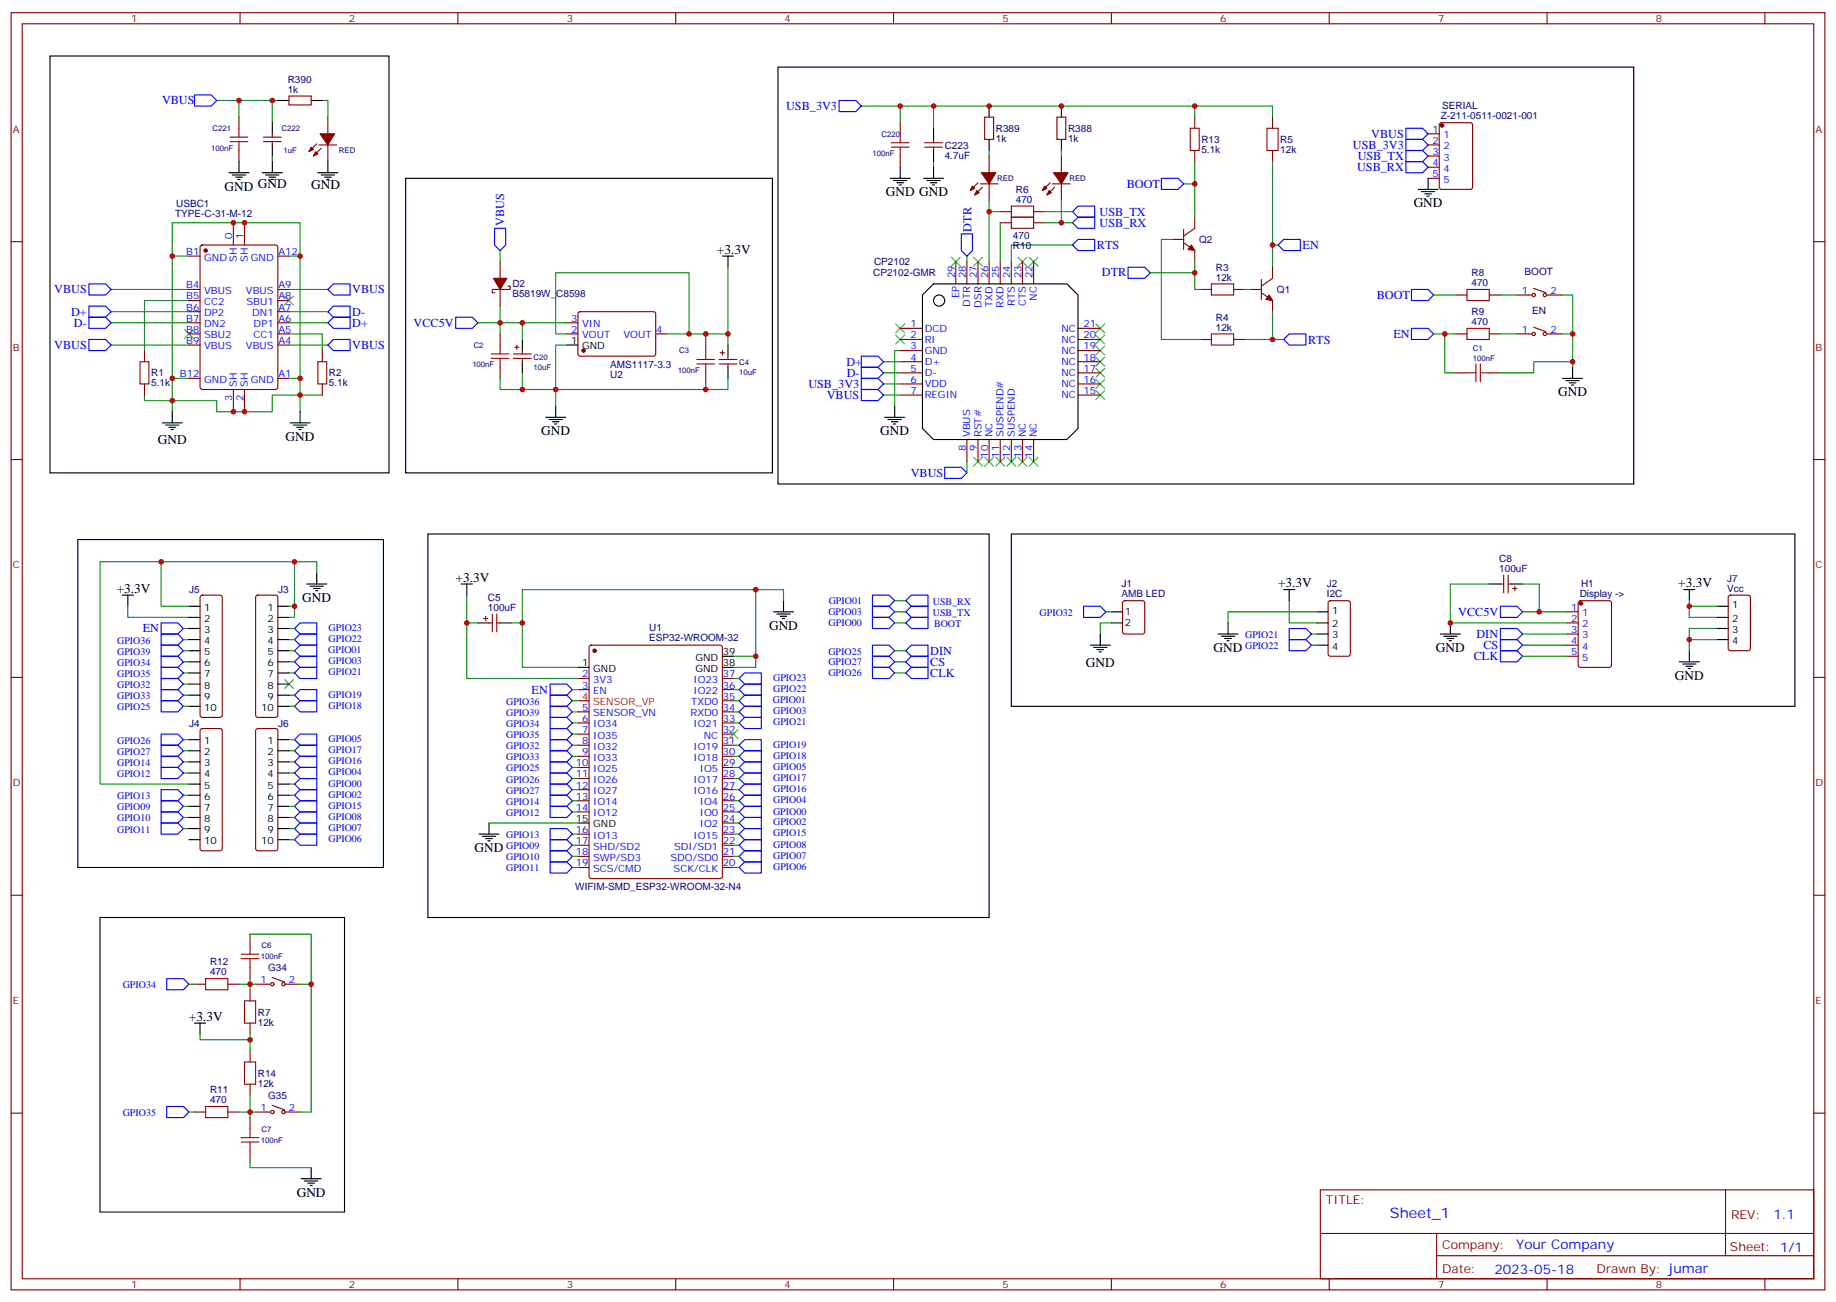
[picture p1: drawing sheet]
<svg xmlns="http://www.w3.org/2000/svg" width="583mm" height="413mm" viewBox="0 0 583 413" stroke-linecap="round" stroke-linejoin="round" font-family="sans-serif">
<g fill="none" stroke="#870000" stroke-width=".35">
<path d="M3.5 4h575.8v405.4h-575.8zM7.1 7.5h568.6v398.3h-568.6zM76.2 4v3.5M145.3 4v3.5M214.5 4v3.5M283.6 4v3.5M352.8 4v3.5M421.9 4v3.5M491.1 4v3.5M560.2 4v3.5M75.8 37.2v3.5M91.7 30.5h7.1v2.8h-7.1z"/>
<path d="M104.1 37.2v5.3M285.8 38.9v3.6M312.6 37.2h2.8v7h-2.8zM335.5 37.2h2.8v7h-2.8zM379.2 37.2v3.5M403.9 37.2v3.5M457.1 39.2l.5-.3h9.1l.7 .5v20l-.4 .7h-9.4l-.7-.4-.1-20zM75.8 47.8v3.5M83.6 43.5h5.7M83.6 44.9h5.7M86.4 42.5v1M86.4 44.9v1.1"/>
<path d="M100.5 45.6l-2.4 2.5M101.2 46h5.7M102 47.1l-2.5 2.4M104.1 46v5.3M285.8 49.5v3.6M293.5 46.7h5.7M293.5 45.3h5.7M296.3 44.2v1.1M296.3 46.7v1.1M310.4 58l-2.4 2.5M311.1 58.3h5.7M311.9 59.4l-2.5 2.5"/>
<path d="M314 49.5v5.3M314 58.3v5.3M333.4 58l-2.5 2.5M334.1 58.3h5.6M334.8 59.4l-2.5 2.5M336.9 49.5v5.3M336.9 58.3v5.3M379.2 47.8v3.5M403.9 47.8v3.5M453.3 42.5h3.5M453.3 46h3.5M453.3 49.5h3.5"/>
<path d="M453.3 53.1h3.5M453.3 56.6h3.5M3.5 76.7h3.6M63.7 78l.5-.2h23.3l.6 .4 .1 44.7-.5 .7h-23.5l-.6-.4-.1-44.7zM74.1 70.7v7.1M77.6 70.7v7.1M317.5 67.2h3.5M317.5 70.7h3.5M328.1 67.2h3.5M328.1 70.7h3.5M372.2 76h3.5M375.7 77l3.5 2.5v3.5"/>
<path d="M375.7 72.8v6.4M379.2 68.9v3.6l-3.5 2.4M575.7 76.7h3.6M60 81.3h3.5M60 91.9h3.5M60 95.4h3.5M60 98.9h3.5M88.2 81.3h3.5M88.2 91.9h3.5M88.2 95.4h3.5M88.2 98.9h3.5M158.7 83v5.3"/>
<path d="M158.7 91.9v5.3M161.2 90.8h.7v1.1h-5.6v1h.7M183.7 99.1l.4-.2 23.6 .1 .4 .6v13l-.7 .4h-23.5l-.5-.7v-12.7zM303.4 83v7.1M306.9 83v7.1M310.4 83v7.1M314 83v7.1M317.5 83v7.1M321 83v7.1M324.6 83v7.1M328.1 83v7.1M381 91.9h3.5"/>
<path d="M391.6 91.9h3.5M396.9 91.9h3.5M400.4 92.9l3.5 2.5v3.5M400.4 88.7v6.3M403.9 84.8v3.5l-3.5 2.5M462.1 93.6h3.6M472.7 93.6h3.5M481.5 93.6h4.6M486.8 91.5l3.9 1.4M491.1 93.6h4.6M45.9 111.3v3.5M60 102.4h3.5"/>
<path d="M60 106h3.5M60 109.5h3.5M88.2 102.4h3.5M88.2 106h3.5M88.2 109.5h3.5M102.3 111.3v3.5M158.7 106v3.5M158.7 116.6v3.5M163 112.3h5.6M163 113.7h5.6M163.3 110.2h1.4M164 109.5v1.4"/>
<path d="M165.8 111.3v1M165.8 113.7v1.1M179.9 102.4h3.5M179.9 106h3.5M208.1 106h3.6M224 107.7v3.6M224 118.3v3.5M228.2 114.1h5.7M228.2 115.5h5.7M228.6 112h1.4M229.3 111.3v1.4M231.1 113v1.1"/>
<path d="M231.1 115.5v1.1M285.8 104.2h7M285.8 107.7h7M285.8 111.3h7M285.8 114.8h7M285.8 118.3h7M342.2 104.2h7M342.2 107.7h7M342.2 111.3h7M342.2 114.8h7M342.2 118.3h7M381 107.7h3.5"/>
<path d="M391.6 107.7h3.5M462.1 118.3h3.6M462.1 106h3.6M472.7 118.3h3.5M472.7 106h3.5M481.5 106h4.6M486.8 103.9l3.9 1.4M491.1 106h4.6M45.9 121.8v3.6M60 120.1h3.5M74.1 123.6v7.1M77.6 123.6v7.1"/>
<path d="M88.2 120.1h3.5M102.3 121.8v3.6M285.8 121.8h7M285.8 125.4h7M306.9 139.5v7M310.4 139.5v7M314 139.5v7M317.5 139.5v7M321 139.5v7M324.6 139.5v7M328.1 139.5v7M342.2 121.8h7"/>
<path d="M342.2 125.4h7M3.5 145.8h3.6M575.7 145.8h3.6M63.7 189.1l.5-.2h5.6l.5 .2 .3 .5v37.4l-.3 .5-.5 .2h-5.6l-.5-.3-.2-.4v-37.4zM81.4 189.1l.4-.2h5.7l.5 .2 .2 .5v37.4l-.2 .5-.5 .2h-5.7l-.5-.3-.2-.4v-37.4zM153.5 196.3h1.4M154.2 195.6v1.4M155.2 197.7h1.1M156.3 194.9v5.6M157.7 194.9v5.6M157.7 197.7h1M356.5 190.8l.5-.2h5.7l.6 .5 .1 9.4-.5 .7h-5.9l-.6-.4-.1-9.5z"/>
<path d="M421.8 190.8l.5-.2h5.6l.7 .5v16.5l-.4 .6-5.9 .1-.7-.5v-16.5zM476.2 185.3h1.1M477.3 182.5v5.7M478.7 182.5v5.7M478.7 185.3h1.1M480.1 186.8h1.4M480.8 186.1v1.4M497.4 197.7h3.5M497.4 194.2h3.5M501.2 190.8l.4-.2h9.2l.7 .5v20l-.4 .7h-9.5l-.6-.5-.1-20zM548.8 189.1l.5-.2h5.6l.7 .4v16.5l-.4 .7h-5.9l-.7-.4v-16.5zM3.5 215h3.6"/>
<path d="M183.4 215.3h3.6M183.4 218.9h3.6M187.2 205l.5-.2h40.9l.7 .4v72.9l-.5 .7h-41.1l-.7-.4v-72.9zM229.3 215.3h3.5M229.3 218.9h3.5M497.4 201.2h3.5M497.4 204.8h3.5M497.4 208.3h3.5M575.7 215h3.6M63.7 231.4l.5-.2h5.6l.5 .2 .3 .5v37.4l-.3 .5-.5 .2h-5.6l-.5-.2-.2-.5v-37.4zM81.4 231.4l.4-.2h5.7l.5 .2 .2 .5v37.4l-.2 .5-.5 .2h-5.7l-.5-.2-.2-.5v-37.4zM183.4 225.9h3.6"/>
<path d="M183.4 229.4h3.6M183.4 233h3.6M183.4 236.5h3.6M229.3 225.9h3.5M229.3 229.4h3.5M229.3 233h3.5M229.3 236.5h3.5M229.3 222.4h3.5M183.4 240h3.6M183.4 243.6h3.6M183.4 247.1h3.6M183.4 250.6h3.6"/>
<path d="M183.4 254.1h3.6M183.4 257.7h3.6M229.3 240h3.5M229.3 243.6h3.5M229.3 247.1h3.5M229.3 250.6h3.5M229.3 254.1h3.5M229.3 257.7h3.5M183.4 264.7h3.6M183.4 268.3h3.6M183.4 271.8h3.6M183.4 275.3h3.6"/>
<path d="M229.3 264.7h3.5M229.3 268.3h3.5M229.3 271.8h3.5M229.3 275.3h3.5M229.3 261.2h3.5M3.5 284.1h3.6M79.4 296.5v3.5M575.7 284.1h3.6M61.7 312.3h3.6M72.3 312.3h3.5M79.4 307.1v3.5M79.4 314.1v3.5"/>
<path d="M81.1 312.3h4.6M86.4 310.2l3.9 1.4M90.7 312.3h4.5M79.4 324.7v3.5M79.4 333.5v3.5M3.5 353.3h3.6M61.7 352.9h3.6M72.3 352.9h3.5M79.4 344.1v3.5M79.4 354.7v3.5M81.1 352.9h4.6M86.4 350.8l3.9 1.4"/>
<path d="M90.7 352.9h4.5M575.7 353.3h3.6M79.4 365.3v3.5M419.1 377.6h156.6v28.2h-156.6zM547.7 377.6v20.9M419.1 391.5h156.5M456 398.5h119.6M456 391.5v14.1M76.2 405.8v3.6M145.3 405.8v3.6M214.5 405.8v3.6M283.6 405.8v3.6"/>
<path d="M352.8 405.8v3.6M421.9 405.8v3.6M491.1 405.8v3.6M560.2 405.8v3.6"/>
<circle cx="486.8" cy="93.6" r=".53"/>
<circle cx="490.4" cy="93.6" r=".53"/>
<circle cx="486.8" cy="106" r=".53"/>
<circle cx="490.4" cy="106" r=".53"/>
<circle cx="86.4" cy="312.3" r=".53"/>
<circle cx="90" cy="312.3" r=".53"/>
<circle cx="86.4" cy="352.9" r=".53"/>
<circle cx="90" cy="352.9" r=".53"/>
</g>
<g fill="#870000" stroke="#870000" stroke-width=".35">
<path d="M333 60.5l.7 .7-1.4 .7z"/>
<path d="M331.6 59.1l.7 .7-1.4 .7z"/>
<path d="M334.4 54.8h4.6l-2.1 3.5z"/>
<path d="M310.1 60.5l.7 .7-1.4 .7z"/>
<path d="M308.7 59.1l.7 .7-1.4 .7z"/>
<path d="M311.5 54.8h4.6l-2.1 3.5z"/>
<path d="M100.2 48.1l.7 .7-1.4 .7z"/>
<path d="M98.8 46.7l.7 .7-1.4 .7z"/>
<path d="M101.6 42.5h4.6l-2.1 3.5z"/>
<path d="M378.2 77.8l1 1.7-2.1-.3z"/>
<path d="M402.9 93.6l1 1.8-2.1-.4z"/>
<path d="M156.6 88.3h4.3l-2.2 3.6z"/>
<circle cx="188.7" cy="206.5" r=".53"/>
<circle cx="457.7" cy="39.8" r=".53"/>
<circle cx="65.3" cy="79.5" r=".53"/>
<circle cx="185.2" cy="111.3" r=".53"/>
<circle cx="501.8" cy="191.5" r=".53"/>
</g>
<g fill="none" stroke="#000" stroke-width=".35">
<path d="M15.9 17.8h107.6v132.3h-107.6zM86.4 38.9v3.6M88.2 31.9h3.5M98.8 31.9h3.5M246.9 21.3h271.7v132.3h-271.7zM314 33.7v3.5M336.9 33.7v3.5M72.7 54.8h6.3M73.7 55.5h4.3M74.8 56.2h2.1M75.5 56.9h.7M75.8 51.3v3.5"/>
<path d="M83.3 54.8h6.3M84.3 55.5h4.2M85.4 56.2h2.1M86.1 56.9h.7M86.4 46v3.5M86.4 51.3v3.5M100.9 54.8h6.3M102 55.5h4.2M103 56.2h2.1M103.7 56.9h.7M104.1 51.3v3.5M128.8 56.6h116.4v93.5h-116.4z"/>
<path d="M282.6 56.6h6.3M283.6 57.3h4.3M284.7 58h2.1M285.4 58.7h.7M285.8 53.1v3.5M293.2 56.6h6.3M294.2 57.3h4.2M295.3 58h2.1M296 58.7h.7M296.3 40.7v3.5M296.3 47.8v3.5M296.3 53.1v3.5"/>
<path d="M314 44.2v3.6M336.9 44.2v3.6M453.3 56.6v3.5M450.1 60.1h6.4M451.2 60.8h4.2M452.3 61.5h2.1M453 62.2h.7M229.3 81.3h3.5M231.1 81.3v3.5M296.3 90.1h42.4l3.5 3.5v42.4l-3.5 3.5h-42.4l-3.5-3.5v-42.4zM165.8 107.7v3.6M165.8 114.8v3.5"/>
<path d="M179.9 109.5h3.5M231.1 109.5v3.5M231.1 116.6v3.5M499.2 116.6v3.5M51.5 134.2h6.4M52.6 134.9h4.2M53.6 135.6h2.1M54.3 136.3h.7M54.7 130.7v3.5M92.1 134.2h6.3M93.1 134.9h4.3M94.2 135.6h2.1"/>
<path d="M94.9 136.3h.7M95.2 130.7v3.5M173.2 132.4h6.4M174.3 133.1h4.2M175.3 133.8h2.1M176 134.5h.7M176.4 128.9v3.5M280.8 132.4h6.4M281.9 133.1h4.2M282.9 133.8h2.1M283.6 134.5h.7M284 128.9v3.5"/>
<path d="M496 120.1h6.4M497.1 120.8h4.2M498.1 121.5h2.1M498.8 122.2h.7M24.7 171.2h97v104.1h-97zM135.8 169.5h178.2v121.7h-178.2zM321 169.5h248.7v54.7h-248.7zM38.8 188.9h3.5M40.6 188.9v3.5M60 192.4h3.5M60 195.9h3.5M60 199.5h3.5"/>
<path d="M88.2 192.4h3.5M88.2 195.9h3.5M88.2 199.5h3.5M97.4 185.3h6.3M98.4 186.1h4.3M99.5 186.8h2.1M100.2 187.5h.7M100.5 181.8v3.5M146.4 185.3h3.5M148.2 185.3v3.6M151.7 197.7h3.5M158.7 197.7h3.6"/>
<path d="M245.5 194.2h6.4M246.6 194.9h4.2M247.6 195.6h2.2M248.4 196.3h.7M248.7 190.6v3.6M352.8 194.2h3.5M352.8 197.7h3.5M389.8 197.7v3.5M407.5 187.1h3.5M409.2 187.1v3.5M418 194.2h3.6M418 197.7h3.6"/>
<path d="M460.4 197.7v3.5M472.7 185.3h3.5M479.8 185.3h3.5M534.5 187.1h3.5M536.2 187.1v3.5M545 192.4h3.6M545 195.9h3.6M545 199.5h3.6M60 203h3.5M60 206.5h3.5M60 210h3.5M60 213.6h3.5"/>
<path d="M60 217.1h3.5M88.2 203h3.5M88.2 206.5h3.5M88.2 210h3.5M88.2 213.6h3.5M88.2 217.1h3.5M183.4 211.8h3.6M229.3 211.8h3.5M229.3 208.3h3.5M346.1 204.8h6.3M347.1 205.5h4.3M348.2 206.2h2.1"/>
<path d="M348.9 206.9h.7M349.2 201.2v3.6M386.6 201.2h6.4M387.7 201.9h4.2M388.8 202.6h2.1M389.5 203.3h.7M418 201.2h3.6M418 204.8h3.6M457.2 201.2h6.3M458.3 201.9h4.2M459.3 202.6h2.1M460 203.3h.7"/>
<path d="M533 210h6.4M534.1 210.7h4.2M535.2 211.5h2.1M535.9 212.2h.7M536.2 206.5v3.5M545 203h3.6M60 220.6h3.5M60 224.2h3.5M60 234.7h3.5M60 238.3h3.5M88.2 220.6h3.5M88.2 224.2h3.5"/>
<path d="M88.2 234.7h3.5M88.2 238.3h3.5M60 241.8h3.5M60 245.3h3.5M60 248.8h3.5M60 252.4h3.5M60 255.9h3.5M60 259.4h3.5M88.2 241.8h3.5M88.2 245.3h3.5M88.2 248.8h3.5M88.2 252.4h3.5"/>
<path d="M88.2 255.9h3.5M88.2 259.4h3.5M60 263h3.5M60 266.5h3.5M88.2 263h3.5M88.2 266.5h3.5M152 264.7h6.4M153.1 265.4h4.2M154.2 266.1h2.1M154.9 266.8h.7M155.2 261.2v3.5M183.4 261.2h3.6"/>
<path d="M31.7 291.2h77.7v93.5h-77.7zM61.7 324.7h3.6M63.5 324.7v3.5M95.6 374.1h6.4M96.7 374.8h4.2M97.7 375.5h2.1M98.4 376.2h.7M98.8 370.6v3.5"/>
<circle cx="298.1" cy="95.4" r="1.76"/>
</g>
<path d="M183.4 222.4h3.6" fill="none" stroke="#f00" stroke-width=".35"/>
<g fill="none" stroke="#008700" stroke-width=".35">
<path d="M68.8 31.9h17.6v7M75.8 31.9v5.3M86.4 31.9h1.8M102.3 31.9h1.8v5.3M273.4 33.7h130.5v3.5M285.8 33.7v5.2M296.3 33.7v7M379.2 33.7v3.5M86.4 49.5v1.8M296.3 51.3v1.8M314 47.8v1.7M336.9 47.8v1.7"/>
<path d="M375.7 58.3h3.5M379.2 51.3v17.6M403.9 51.3v33.5M158.7 79.5v3.5M314 63.6v3.6h3.5M314 67.2v15.8M317.5 70.7v12.3M331.6 67.2h8.8M331.6 70.7h8.8M336.9 63.6v7.1M340.4 77.8h-19.4v5.2M372.2 76h-3.5v31.7h12.3"/>
<path d="M403.9 77.8h1.8M35.3 91.9h24.7M35.3 98.9h24.7M54.7 81.3v-10.6h40.5v10.6M60 95.4h-14.1v15.9M60 81.3h-5.3v38.8M91.7 81.3h3.5v38.8M91.7 91.9h12.4M91.7 98.9h12.4M158.7 97.2v5.2h21.2M231.1 84.8v21.2M306.9 81.3v1.7"/>
<path d="M365.1 86.6h14.1M379.2 83v8.9h1.8M395.1 91.9h1.8M403.9 98.9v8.8h-8.8M455.1 93.6h7M476.2 93.6h5.3M495.7 93.6h3.5v23M35.3 109.5h24.7M35.3 102.4h24.7M91.7 106h10.6v5.3M91.7 109.5h12.4M91.7 102.4h12.4"/>
<path d="M151.7 102.4h7v3.6M165.8 102.4v5.3M165.8 118.3v5.3M179.9 109.5h-3.5v19.4M179.9 106h-3.5v-19.4h42.3v19.4h-7M218.7 106h12.4v3.5M224 106v1.7M280.5 118.3h5.3M280.5 114.8h5.3M285.8 111.3h-1.8v17.6M403.9 107.7h3.6M455.1 106h7"/>
<path d="M458.6 106v12.3h3.5M476.2 106h5.3M495.7 106h3.5M499.2 114.8h-12.4v3.5h-10.6M60 120.1h-5.3v10.6M91.7 120.1h3.5v5.3h-8.8v5.3h-17.6v-3.6h-22.9v-1.7M102.3 125.4h-7.1v5.3M158.7 120.1v3.5h72.4v-3.5M224 121.8v1.8M280.5 125.4h5.3M280.5 121.8h5.3M306.9 146.5v3.6"/>
<path d="M51.2 178.3h-19.5v70.5h28.3M93.5 178.3v17.6h-1.8M40.6 192.4v3.5h19.4M58.2 199.5h1.8M91.7 199.5h1.8M91.7 192.4h1.8M100.5 181.8v-3.5h-49.3v14.1h8.8M148.2 188.9v26.4h35.2M148.2 197.7h3.5M162.3 197.7h3.5M239.9 187.1h8.8v3.5M284 197.7h3.5"/>
<path d="M284 194.2h3.5M284 190.6h3.5M351 194.2h1.8M352.8 197.7h-3.6v3.5M409.2 190.6v7.1h8.8M418 194.2h-28.2v3.5M472.7 185.3h-12.3v12.4h37M483.3 185.3h5.3v8.9M483.3 194.2h14.1M536.2 190.6v1.8h8.8M536.2 192.4v3.5h8.8M545 199.5h-8.8v7"/>
<path d="M58.2 203h1.8M58.2 206.5h1.8M58.2 210h1.8M58.2 213.6h1.8M58.2 217.1h1.8M91.7 203h1.8M91.7 206.5h1.8M91.7 210h1.8M91.7 213.6h1.8M181.7 218.9h1.7M232.8 208.3h7.1v-21.2h-74.1v24.7h17.6M232.8 218.9h1.8"/>
<path d="M232.8 215.3h1.8M239.9 208.3v3.5h-7.1M284 206.5h3.5M284 210h3.5M284 213.6h3.5M416.3 201.2h1.7M416.3 204.8h1.7M483.3 201.2h14.1M483.3 204.8h14.1M483.3 208.3h14.1M536.2 203h8.8M58.2 234.7h1.8"/>
<path d="M58.2 220.6h1.8M58.2 224.2h1.8M58.2 238.3h1.8M91.7 220.6h1.8M91.7 224.2h1.8M91.7 238.3h1.8M91.7 234.7h1.8M181.7 229.4h1.7M181.7 233h1.7M181.7 222.4h1.7M181.7 225.9h1.7M181.7 236.5h1.7"/>
<path d="M232.8 229.4h1.8M232.8 222.4h1.8M232.8 225.9h1.8M232.8 236.5h1.8M58.2 241.8h1.8M58.2 245.3h1.8M58.2 252.4h1.8M58.2 255.9h1.8M58.2 259.4h1.8M91.7 241.8h1.8M91.7 245.3h1.8M91.7 252.4h1.8"/>
<path d="M91.7 255.9h1.8M91.7 259.4h1.8M91.7 248.8h1.8M181.7 243.6h1.7M181.7 247.1h1.7M181.7 250.6h1.7M181.7 240h1.7M181.7 254.1h1.7M181.7 257.7h1.7M232.8 243.6h1.8M232.8 247.1h1.8M232.8 250.6h1.8"/>
<path d="M232.8 240h1.8M232.8 254.1h1.8M232.8 257.7h1.8M58.2 263h1.8M91.7 263h1.8M91.7 266.5h1.8M155.2 261.2h28.2M181.7 264.7h1.7M181.7 268.3h1.7M181.7 271.8h1.7M181.7 275.3h1.7M232.8 261.2h1.8"/>
<path d="M232.8 264.7h1.8M232.8 268.3h1.8M232.8 271.8h1.8M232.8 275.3h1.8M79.4 296.5h19.4v15.8M60 312.3h1.7M75.8 312.3h5.3M79.4 310.6v3.5M95.2 312.3h3.6v40.6h-3.6M63.5 328.2v1.8h15.9v-1.8M79.4 330v3.5M60 352.9h1.7"/>
<path d="M75.8 352.9h5.3M79.4 347.6v7.1M79.4 368.8v1.8h19.4"/>
</g>
<g fill="none" stroke="#3c3" stroke-width=".35">
<path d="M90.3 94l2.8 2.8M93.1 94l-2.8 2.8M302 81.6l2.8 2.9M304.8 81.6l-2.8 2.9M309 81.6l2.9 2.9M311.9 81.6l-2.9 2.9M323.1 81.6l2.9 2.9M326 81.6l-2.9 2.9M326.7 81.6l2.8 2.9M329.5 81.6l-2.8 2.9M58.6 104.6l2.8 2.8M61.4 104.6l-2.8 2.8"/>
<path d="M284.3 106.3l2.9 2.8M284.3 102.8l2.9 2.8M287.2 106.3l-2.9 2.8M287.2 102.8l-2.9 2.8M347.8 116.9l2.9 2.8M347.8 113.4l2.9 2.8M347.8 109.9l2.9 2.8M347.8 106.3l2.9 2.8M347.8 102.8l2.9 2.8M350.7 106.3l-2.9 2.8M350.7 109.9l-2.9 2.8M350.7 116.9l-2.9 2.8"/>
<path d="M350.7 113.4l-2.9 2.8M350.7 102.8l-2.9 2.8M347.8 124l2.9 2.8M347.8 120.4l2.9 2.9M350.7 124l-2.9 2.8M350.7 120.4l-2.9 2.9M309 145.1l2.9 2.9M311.9 145.1l-2.9 2.9M312.6 145.1l2.8 2.9M315.4 145.1l-2.8 2.9M316.1 145.1l2.8 2.9M318.9 145.1l-2.8 2.9"/>
<path d="M319.6 145.1l2.8 2.9M322.4 145.1l-2.8 2.9M323.1 145.1l2.9 2.9M326 145.1l-2.9 2.9M326.7 145.1l2.8 2.9M329.5 145.1l-2.8 2.9M90.3 215.7l2.8 2.8M93.1 215.7l-2.8 2.8M231.4 231.6l2.8 2.8M234.2 231.6l-2.8 2.8"/>
</g>
<g fill="none" stroke="#00f" stroke-width=".35">
<path d="M61.7 30.1h5.3l1.8 1.8-1.8 1.8h-5.3zM266.3 31.9h5.3l1.8 1.8-1.8 1.7h-5.3zM368.7 56.6h5.2l1.8 1.7-1.8 1.8h-5.2zM446.3 51.3h5.3l1.7 1.8-1.7 1.7h-5.3zM446.3 47.8h5.3l1.7 1.7-1.7 1.8h-5.3zM446.3 44.2h5.3l1.7 1.8-1.7 1.8h-5.3zM446.3 40.7h5.3l1.7 1.8-1.7 1.7h-5.3zM157 72.5h3.5v5.3l-1.8 1.7-1.7-1.7zM305.2 74.2h3.5v5.3l-1.8 1.8-1.7-1.8zM340.4 77.8l1.8-1.8h5.3v3.5h-5.3zM342.2 68.9h5.3v3.6h-5.3l-1.8-1.8zM342.2 65.4h5.3v3.5h-5.3l-1.8-1.7z"/>
<path d="M405.7 77.8l1.8-1.8h5.2v3.5h-5.2zM28.2 90.1h5.3l1.8 1.8-1.8 1.7h-5.3zM28.2 97.2h5.3l1.8 1.7-1.8 1.8h-5.3zM104.1 91.9l1.7-1.8h5.3v3.5h-5.3zM105.8 97.2h5.3v3.5h-5.3l-1.7-1.8zM358.1 84.8h5.3l1.7 1.8-1.7 1.7h-5.3zM448 91.9h5.3l1.8 1.7-1.8 1.8h-5.3zM28.2 107.7h5.3l1.8 1.8-1.8 1.8h-5.3zM28.2 100.7h5.3l1.8 1.7-1.8 1.8h-5.3zM105.8 107.7h5.3v3.6h-5.3l-1.7-1.8zM105.8 100.7h5.3v3.5h-5.3l-1.7-1.8zM144.6 100.7h5.3l1.8 1.7-1.8 1.8h-5.3z"/>
<path d="M273.4 116.6h5.3l1.8 1.7-1.8 1.8h-5.3zM273.4 113h5.3l1.8 1.8-1.8 1.8h-5.3zM407.5 107.7l1.7-1.7h5.3v3.5h-5.3zM448 104.2h5.3l1.8 1.8-1.8 1.7h-5.3zM273.4 123.6h5.3l1.8 1.8-1.8 1.7h-5.3zM273.4 120.1h5.3l1.8 1.7-1.8 1.8h-5.3zM299.9 148.3h5.3l1.7 1.8-1.7 1.7h-5.3zM51.2 197.7h5.2l1.8 1.8-1.8 1.7h-5.2zM93.5 199.5l1.7-1.8h5.3v3.5h-5.3zM276.9 188.9h5.3l1.8 1.7-1.8 1.8h-5.3zM276.9 192.4h5.3l1.8 1.8-1.8 1.7h-5.3zM276.9 195.9h5.3l1.8 1.8-1.8 1.8h-5.3z"/>
<path d="M287.5 190.6l1.8-1.7h5.3v3.5h-5.3zM287.5 194.2l1.8-1.8h5.3v3.5h-5.3zM287.5 197.7l1.8-1.8h5.3v3.6h-5.3zM344 192.4h5.2l1.8 1.8-1.8 1.7h-5.2zM409.2 199.5h5.3l1.8 1.7-1.8 1.8h-5.3zM476.2 192.4h5.3l1.8 1.8-1.8 1.7h-5.3zM476.2 199.5h5.3l1.8 1.7-1.8 1.8h-5.3zM51.2 201.2h5.2l1.8 1.8-1.8 1.8h-5.2zM51.2 204.8h5.2l1.8 1.7-1.8 1.8h-5.2zM51.2 208.3h5.2l1.8 1.7-1.8 1.8h-5.2zM51.2 211.8h5.2l1.8 1.8-1.8 1.7h-5.2zM51.2 215.3h5.2l1.8 1.8-1.8 1.8h-5.2z"/>
<path d="M51.2 218.9h5.2l1.8 1.7-1.8 1.8h-5.2zM93.5 203l1.7-1.8h5.3v3.6h-5.3zM93.5 206.5l1.7-1.7h5.3v3.5h-5.3zM93.5 210l1.7-1.7h5.3v3.5h-5.3zM93.5 213.6l1.7-1.8h5.3v3.5h-5.3zM174.6 217.1h5.3l1.8 1.8-1.8 1.7h-5.3zM234.6 218.9l1.8-1.8h5.3v3.5h-5.3zM234.6 215.3l1.8-1.7h5.3v3.5h-5.3zM276.9 204.8h5.3l1.8 1.7-1.8 1.8h-5.3zM276.9 211.8h5.3l1.8 1.8-1.8 1.7h-5.3zM276.9 208.3h5.3l1.8 1.7-1.8 1.8h-5.3zM287.5 210l1.8-1.7h5.3v3.5h-5.3z"/>
<path d="M289.3 211.8h5.3v3.5h-5.3l-1.8-1.7zM289.3 204.8h5.3v3.5h-5.3l-1.8-1.8zM409.2 203h5.3l1.8 1.8-1.8 1.7h-5.3zM476.2 203h5.3l1.8 1.8-1.8 1.7h-5.3zM476.2 206.5h5.3l1.8 1.8-1.8 1.7h-5.3zM51.2 222.4h5.2l1.8 1.8-1.8 1.7h-5.2zM51.2 233h5.2l1.8 1.7-1.8 1.8h-5.2zM51.2 236.5h5.2l1.8 1.8-1.8 1.7h-5.2zM93.5 220.6l1.7-1.7h5.3v3.5h-5.3zM93.5 224.2l1.7-1.8h5.3v3.5h-5.3zM93.5 234.7l1.7-1.7h5.3v3.5h-5.3zM93.5 238.3l1.7-1.8h5.3v3.5h-5.3z"/>
<path d="M174.6 234.7h5.3l1.8 1.8-1.8 1.8h-5.3zM174.6 238.3h5.3l1.8 1.7-1.8 1.8h-5.3zM174.6 227.7h5.3l1.8 1.7-1.8 1.8h-5.3zM174.6 231.2h5.3l1.8 1.8-1.8 1.7h-5.3zM174.6 220.6h5.3l1.8 1.8-1.8 1.8h-5.3zM174.6 224.2h5.3l1.8 1.7-1.8 1.8h-5.3zM234.6 222.4l1.8-1.8h5.3v3.6h-5.3zM234.6 236.5l1.8-1.8h5.3v3.6h-5.3zM234.6 229.4l1.8-1.7h5.3v3.5h-5.3zM234.6 225.9l1.8-1.7h5.3v3.5h-5.3zM51.2 240h5.2l1.8 1.8-1.8 1.8h-5.2zM51.2 243.6h5.2l1.8 1.7-1.8 1.8h-5.2z"/>
<path d="M51.2 250.6h5.2l1.8 1.8-1.8 1.7h-5.2zM51.2 254.1h5.2l1.8 1.8-1.8 1.8h-5.2zM51.2 257.7h5.2l1.8 1.7-1.8 1.8h-5.2zM93.5 241.8l1.7-1.8h5.3v3.6h-5.3zM93.5 245.3l1.7-1.7h5.3v3.5h-5.3zM93.5 248.8l1.7-1.7h5.3v3.5h-5.3zM93.5 252.4l1.7-1.8h5.3v3.5h-5.3zM93.5 255.9l1.7-1.8h5.3v3.6h-5.3zM93.5 259.4l1.7-1.7h5.3v3.5h-5.3zM174.6 255.9h5.3l1.8 1.8-1.8 1.7h-5.3zM174.6 252.4h5.3l1.8 1.7-1.8 1.8h-5.3zM174.6 241.8h5.3l1.8 1.8-1.8 1.7h-5.3z"/>
<path d="M174.6 245.3h5.3l1.8 1.8-1.8 1.7h-5.3zM174.6 248.8h5.3l1.8 1.8-1.8 1.8h-5.3zM234.6 254.1l1.8-1.7h5.3v3.5h-5.3zM234.6 243.6l1.8-1.8h5.3v3.5h-5.3zM234.6 250.6l1.8-1.8h5.3v3.6h-5.3zM234.6 240l1.8-1.7h5.3v3.5h-5.3zM234.6 257.7l1.8-1.8h5.3v3.5h-5.3zM234.6 247.1l1.8-1.8h5.3v3.5h-5.3zM51.2 261.2h5.2l1.8 1.8-1.8 1.7h-5.2zM93.5 263l1.7-1.8h5.3v3.5h-5.3zM93.5 266.5l1.7-1.8h5.3v3.6h-5.3zM174.6 266.5h5.3l1.8 1.8-1.8 1.7h-5.3z"/>
<path d="M174.6 270h5.3l1.8 1.8-1.8 1.7h-5.3zM174.6 273.5h5.3l1.8 1.8-1.8 1.8h-5.3zM174.6 263h5.3l1.8 1.7-1.8 1.8h-5.3zM234.6 261.2l1.8-1.8h5.3v3.6h-5.3zM234.6 275.3l1.8-1.8h5.3v3.6h-5.3zM234.6 271.8l1.8-1.8h5.3v3.5h-5.3zM234.6 268.3l1.8-1.8h5.3v3.5h-5.3zM234.6 264.7l1.8-1.7h5.3v3.5h-5.3zM52.9 310.6h5.3l1.8 1.7-1.8 1.8h-5.3zM52.9 351.2h5.3l1.8 1.7-1.8 1.8h-5.3z"/>
</g>
<g fill="none" stroke="#a10000" stroke-width=".35">
<path d="M73 43.5h5.7M73 44.9h5.7M75.8 40.7v2.8M75.8 44.9v2.9M282.9 45.3h5.7M282.9 46.7h5.7M285.8 42.5v2.8M285.8 46.7v2.8M377.8 40.7h2.8v7.1h-2.8zM402.2 40.7h3.5v7.1h-3.5zM321 65.4h7.1v3.5h-7.1zM321 68.9h7.1v3.6h-7.1z"/>
<path d="M384.5 90.1h7.1v3.5h-7.1zM465.7 91.9h7v3.5h-7zM44.4 114.8h2.9v7h-2.9zM100.9 114.8h2.8v7h-2.8zM155.9 112.3h5.7M155.9 113.7h5.7M158.7 109.5v2.8M158.7 113.7v2.9M221.2 114.1h5.6M221.2 115.5h5.6M224 111.3v2.8M224 115.5v2.8"/>
<path d="M384.5 106h7.1v3.5h-7.1zM465.7 104.2h7v3.5h-7zM465.7 118.3h2.8M468.5 115.5v5.6M469.9 118.3h2.8M469.9 115.5v5.6M65.3 310.6h7v3.5h-7zM76.6 302.8h5.6M76.6 304.2h5.6M77.6 317.6h3.5v7.1h-3.5zM79.4 300v2.8M79.4 304.2v2.9"/>
<path d="M77.6 337h3.5v7.1h-3.5zM65.3 351.2h7v3.5h-7zM79.4 358.2v2.8M76.6 361h5.6M76.6 362.4h5.6M79.4 362.4v2.9"/>
</g>
<g fill="#c00">
<circle cx="75.8" cy="31.9" r=".88"/>
<circle cx="86.4" cy="31.9" r=".88"/>
<circle cx="77.6" cy="130.7" r=".88"/>
<circle cx="74.1" cy="130.7" r=".88"/>
<circle cx="95.3" cy="125.4" r=".88"/>
<circle cx="54.7" cy="127.1" r=".88"/>
<circle cx="77.6" cy="70.7" r=".88"/>
<circle cx="95.3" cy="81.3" r=".88"/>
<circle cx="74.1" cy="70.7" r=".88"/>
<circle cx="54.7" cy="81.3" r=".88"/>
<circle cx="95.3" cy="120.1" r=".88"/>
<circle cx="54.7" cy="120.1" r=".88"/>
<circle cx="285.8" cy="33.7" r=".88"/>
<circle cx="296.3" cy="33.7" r=".88"/>
<circle cx="314" cy="33.7" r=".88"/>
<circle cx="403.9" cy="77.8" r=".88"/>
<circle cx="379.2" cy="33.7" r=".88"/>
<circle cx="379.2" cy="86.6" r=".88"/>
<circle cx="403.9" cy="107.7" r=".88"/>
<circle cx="379.2" cy="58.3" r=".88"/>
<circle cx="499.2" cy="106" r=".88"/>
<circle cx="499.2" cy="114.8" r=".88"/>
<circle cx="458.6" cy="106" r=".88"/>
<circle cx="239.9" cy="208.3" r=".88"/>
<circle cx="239.9" cy="187.1" r=".88"/>
<circle cx="176.4" cy="123.6" r=".88"/>
<circle cx="165.8" cy="123.6" r=".88"/>
<circle cx="165.8" cy="102.4" r=".88"/>
<circle cx="158.8" cy="102.4" r=".88"/>
<circle cx="218.7" cy="106" r=".88"/>
<circle cx="224" cy="106" r=".88"/>
<circle cx="224" cy="123.6" r=".88"/>
<circle cx="231.1" cy="106" r=".88"/>
<circle cx="336.9" cy="33.7" r=".88"/>
<circle cx="314" cy="67.2" r=".88"/>
<circle cx="336.9" cy="70.7" r=".88"/>
<circle cx="165.8" cy="197.7" r=".88"/>
<circle cx="148.2" cy="197.7" r=".88"/>
<circle cx="98.8" cy="312.3" r=".88"/>
<circle cx="79.4" cy="352.9" r=".88"/>
<circle cx="93.5" cy="178.3" r=".88"/>
<circle cx="93.5" cy="192.4" r=".88"/>
<circle cx="51.2" cy="178.3" r=".88"/>
<circle cx="79.4" cy="312.3" r=".88"/>
<circle cx="79.4" cy="330" r=".88"/>
<circle cx="536.2" cy="192.4" r=".88"/>
<circle cx="536.2" cy="203" r=".88"/>
<circle cx="488.6" cy="194.2" r=".88"/>
<circle cx="460.4" cy="197.7" r=".88"/>
</g>
<text font-size="4.6" fill="#00f" x="441.2" y="386.6">Sheet_1</text>
<g font-size="4.2">
<text x="71.3" y="60.5">GND GND</text>
<text x="98.8" y="60.1">GND</text>
<text x="281.2" y="62.2">GND GND</text>
<text x="448.7" y="65.8">GND</text>
<text x="227.5" y="80.6">+3.3V</text>
<text x="494.6" y="125.7">GND</text>
<text x="50.1" y="140.9">GND</text>
<text x="90.7" y="139.8">GND</text>
<text x="171.8" y="138.1">GND</text>
<text x="279.4" y="138.1">GND</text>
<text x="144.6" y="184.6">+3.3V</text>
<text x="37" y="188.2">+3.3V</text>
<text x="96" y="191">GND</text>
<text x="405.7" y="186.4">+3.3V</text>
<text x="532.7" y="186.4">+3.3V</text>
<text x="244.1" y="199.8">GND</text>
<text x="385.2" y="206.9">GND</text>
<text x="455.8" y="206.9">GND</text>
<text x="344.7" y="211.6">GND</text>
<text x="531.6" y="215.7">GND</text>
<text x="150.6" y="270.4">GND</text>
<text x="60" y="324">+3.3V</text>
<text x="94.2" y="379.7">GND</text>
</g>
<g font-size="4.2" fill="#00f">
<text x="562.9" y="386.9">1.1</text>
<text x="481.3" y="396.4">Your Company</text>
<text x="474.4" y="404.2">2023-05-18</text>
</g>
<g font-size="3.9" fill="#00f">
<text x="51.4" y="33.2">VBUS</text>
<text x="249.5" y="34.9">USB_3V3</text>
<text x="429.5" y="47.3">USB_3V3</text>
<text x="435.3" y="43.7">VBUS</text>
<text x="431" y="50.8">USB_TX</text>
<text x="357.6" y="59.6">BOOT</text>
<text x="430.8" y="54.3">USB_RX</text>
<text x="160" y="71.8" transform="rotate(-90 160 71.8)">VBUS</text>
<text x="349" y="68.5">USB_TX</text>
<text x="308.3" y="73.5" transform="rotate(-90 308.3 73.5)">DTR</text>
<text x="349" y="72">USB_RX</text>
<text x="348.2" y="79.1">RTS</text>
<text x="413.5" y="79.1">EN</text>
<text x="349.8" y="87.7">DTR</text>
<text x="17.2" y="93.1">VBUS</text>
<text x="111.8" y="93.1">VBUS</text>
<text x="437" y="94.8">BOOT</text>
<text x="22.5" y="100.2">D+</text>
<text x="111.8" y="100.2">D-</text>
<text x="23.4" y="103.7">D-</text>
<text x="111.8" y="103.7">D+</text>
<text x="131.3" y="103.7">VCC5V</text>
<text x="442.3" y="107.2">EN</text>
<text x="17.2" y="110.8">VBUS</text>
<text x="111.8" y="110.8">VBUS</text>
<text x="415.2" y="109">RTS</text>
<text x="268.7" y="116">D+</text>
<text x="268.8" y="119.6">D-</text>
<text x="256.6" y="123.1">USB_3V3</text>
<text x="262.4" y="126.6">VBUS</text>
<text x="289.1" y="151.3">VBUS</text>
<text x="462.9" y="195.4">VCC5V</text>
<text x="45.3" y="200.7">EN</text>
<text x="468.7" y="202.5">DIN</text>
<text x="295.3" y="207.8">DIN</text>
<text x="467.8" y="209.6">CLK</text>
<text x="470.8" y="206">CS</text>
<text x="295.3" y="214.8">CLK</text>
<text x="295.3" y="211.3">CS</text>
<text x="168.8" y="220.1">EN</text>
</g>
<g font-size="3.9" fill="#800">
<text x="420.9" y="382.2">TITLE:</text>
<text x="549.5" y="386.9">REV:</text>
<text x="457.8" y="396.4">Company:</text>
<text x="549.1" y="397">Sheet: 1/1</text>
<text x="457.8" y="404.1">Date:</text>
<text x="506.8" y="404.2">Drawn By: jumar</text>
</g>
<g font-size="3.2" fill="#800">
<text x="41.6" y="7">1</text>
<text x="110.8" y="7">2</text>
<text x="179.9" y="7">3</text>
<text x="249.1" y="7">4</text>
<text x="318.2" y="7">5</text>
<text x="387.3" y="7">6</text>
<text x="456.5" y="7">7</text>
<text x="525.6" y="7">8</text>
<text x="4.1" y="42.1">A</text>
<text x="576.3" y="42.1">A</text>
<text x="4.1" y="111.3">B</text>
<text x="576.3" y="111.3">B</text>
<text x="4.1" y="180.4">C</text>
<text x="576.3" y="180.4">C</text>
<text x="4.1" y="249.6">D</text>
<text x="576.3" y="249.6">D</text>
<text x="4.1" y="318.7">E</text>
<text x="576.3" y="318.7">E</text>
<text x="41.6" y="408.8">1</text>
<text x="110.8" y="408.8">2</text>
<text x="179.9" y="408.8">3</text>
<text x="249.1" y="408.8">4</text>
<text x="318.2" y="408.8">5</text>
<text x="387.3" y="408.8">6</text>
<text x="456.5" y="408.8">7</text>
<text x="525.6" y="408.8">8</text>
</g>
<g font-size="3.2" fill="#000080">
<text x="91.3" y="29.4">1k</text>
<text x="91.3" y="26.3">R390</text>
<text x="457.8" y="34.5">SERIAL</text>
<text x="316.1" y="41.9">R389</text>
<text x="339" y="41.9">R388</text>
<text x="457.3" y="37.8">Z-211-0511-0021-001</text>
<text x="299.9" y="47.2">C223</text>
<text x="316.1" y="45">1k</text>
<text x="339" y="45">1k</text>
<text x="381.4" y="45.4">R13</text>
<text x="406.4" y="45.4">R5</text>
<text x="299.9" y="50.3">4.7uF</text>
<text x="381.4" y="48.5">5.1k</text>
<text x="406.4" y="48.5">12k</text>
<text x="55.9" y="65.8">USBC1</text>
<text x="322.5" y="64.3">470</text>
<text x="322.5" y="61.2">R6</text>
<text x="55.6" y="68.9">TYPE-C-31-M-12</text>
<text x="321.5" y="76">470</text>
<text x="380.6" y="77.2">Q2</text>
<text x="321.5" y="79.2">R10</text>
<text x="277.2" y="87.7">CP2102-GMR</text>
<text x="277.4" y="84.2">CP2102</text>
<text x="385.9" y="89">12k</text>
<text x="385.9" y="85.9">R3</text>
<text x="467.1" y="87.6">R8</text>
<text x="483.9" y="87.3">BOOT</text>
<text x="162.6" y="94.4">B5819W_C8598</text>
<text x="162.6" y="91.2">D2</text>
<text x="405.3" y="93">Q1</text>
<text x="467.1" y="90.8">470</text>
<text x="385.9" y="101.7">R4</text>
<text x="467.1" y="100">R9</text>
<text x="486.3" y="99.6">EN</text>
<text x="385.9" y="104.9">12k</text>
<text x="467.1" y="103.2">470</text>
<text x="48" y="119.4">R1</text>
<text x="104.4" y="119.4">R2</text>
<text x="193.7" y="116.7">AMS1117-3.3</text>
<text x="193.7" y="119.9">U2</text>
<text x="48" y="122.6">5.1k</text>
<text x="104.4" y="122.6">5.1k</text>
<text x="475.9" y="178.3">C8</text>
<text x="475.9" y="181.5">100uF</text>
<text x="548.2" y="184.6">J7</text>
<text x="60" y="188.2">J5</text>
<text x="88.3" y="188.2">J3</text>
<text x="154.9" y="190.6">C5</text>
<text x="356" y="189.6">AMB LED</text>
<text x="356" y="186.4">J1</text>
<text x="421.2" y="189.6">I2C</text>
<text x="421.2" y="186.4">J2</text>
<text x="501.4" y="189.5">Display -&gt;</text>
<text x="501.9" y="186.2">H1</text>
<text x="548.2" y="187.8">Vcc</text>
<text x="154.9" y="193.8">100uF</text>
<text x="206.1" y="203.5">ESP32-WROOM-32</text>
<text x="206.1" y="200.4">U1</text>
<text x="60" y="230.6">J4</text>
<text x="88.3" y="230.6">J6</text>
<text x="182.6" y="282.4">WIFIM-SMD_ESP32-WROOM-32-N4</text>
<text x="66.7" y="309.5">470</text>
<text x="66.7" y="306.4">R12</text>
<text x="85.1" y="308.2">G34</text>
<text x="81.8" y="322.3">R7</text>
<text x="81.8" y="325.5">12k</text>
<text x="81.8" y="341.7">R14</text>
<text x="66.7" y="346.9">R11</text>
<text x="81.8" y="344.9">12k</text>
<text x="66.7" y="350.1">470</text>
<text x="85.1" y="348.8">G35</text>
</g>
<g font-size="3.2" fill="#00f">
<text x="454.7" y="42.1">1</text>
<text x="454.7" y="45.6">2</text>
<text x="458.2" y="43.9">1</text>
<text x="458.2" y="47.4">2</text>
<text x="454.7" y="49.2">3</text>
<text x="454.7" y="52.7">4</text>
<text x="458.2" y="50.9">3</text>
<text x="454.7" y="56.2">5</text>
<text x="458.2" y="54.5">4</text>
<text x="458.2" y="58">5</text>
<text x="73.7" y="76" transform="rotate(-90 73.7 76)">0</text>
<text x="77.3" y="76" transform="rotate(-90 77.3 76)">1</text>
<text x="59.1" y="80.9">B1</text>
<text x="64.8" y="82.7">GND</text>
<text x="75.1" y="83" transform="rotate(-90 75.1 83)">SH</text>
<text x="78.7" y="83" transform="rotate(-90 78.7 83)">SH</text>
<text x="79.6" y="82.7">GND</text>
<text x="88.4" y="80.9">A12</text>
<text x="303" y="88.3" transform="rotate(-90 303 88.3)">29</text>
<text x="306.6" y="88.3" transform="rotate(-90 306.6 88.3)">28</text>
<text x="310.1" y="88.3" transform="rotate(-90 310.1 88.3)">27</text>
<text x="313.6" y="88.3" transform="rotate(-90 313.6 88.3)">26</text>
<text x="317.1" y="88.3" transform="rotate(-90 317.1 88.3)">25</text>
<text x="320.7" y="88.3" transform="rotate(-90 320.7 88.3)">24</text>
<text x="324.2" y="88.3" transform="rotate(-90 324.2 88.3)">23</text>
<text x="327.7" y="88.3" transform="rotate(-90 327.7 88.3)">22</text>
<text x="59.1" y="91.5">B4</text>
<text x="59.1" y="95">B5</text>
<text x="64.8" y="93.3">VBUS</text>
<text x="78.1" y="93.3">VBUS</text>
<text x="88.4" y="95">A8</text>
<text x="88.4" y="91.5">A9</text>
<text x="304.4" y="94.7" transform="rotate(-90 304.4 94.7)">EP</text>
<text x="329.1" y="95.4" transform="rotate(-90 329.1 95.4)">NC</text>
<text x="483.1" y="93.3">1</text>
<text x="492.1" y="93.3">2</text>
<text x="59.1" y="98.6">B6</text>
<text x="64.8" y="96.8">CC2</text>
<text x="64.8" y="100.3">DP2</text>
<text x="78.2" y="96.8">SBU1</text>
<text x="80.1" y="100.3">DN1</text>
<text x="88.4" y="98.6">A7</text>
<text x="308" y="97.4" transform="rotate(-90 308 97.4)">DTR</text>
<text x="311.5" y="97.6" transform="rotate(-90 311.5 97.6)">DSR</text>
<text x="315" y="97.4" transform="rotate(-90 315 97.4)">TXD</text>
<text x="318.6" y="97.6" transform="rotate(-90 318.6 97.6)">RXD</text>
<text x="322.1" y="97.1" transform="rotate(-90 322.1 97.1)">RTS</text>
<text x="325.6" y="97.1" transform="rotate(-90 325.6 97.1)">CTS</text>
<text x="59.1" y="102.1">B7</text>
<text x="59.1" y="105.6">B8</text>
<text x="64.8" y="103.9">DN2</text>
<text x="64.8" y="107.4">SBU2</text>
<text x="80.4" y="107.4">CC1</text>
<text x="80.5" y="103.9">DP1</text>
<text x="88.4" y="105.6">A5</text>
<text x="88.4" y="102.1">A6</text>
<text x="181.3" y="105.6">2</text>
<text x="181.3" y="102.1">3</text>
<text x="184.7" y="107.4">VOUT</text>
<text x="184.7" y="103.9">VIN</text>
<text x="197.9" y="107.4">VOUT</text>
<text x="208.3" y="105.6">4</text>
<text x="289" y="103.9">1</text>
<text x="289" y="107.4">2</text>
<text x="293.5" y="105.3">DCD</text>
<text x="336.9" y="105.3">NC</text>
<text x="344" y="107.4">20</text>
<text x="344" y="103.9">21</text>
<text x="483.1" y="105.6">1</text>
<text x="492.1" y="105.6">2</text>
<text x="59.1" y="109.1">B9</text>
<text x="64.8" y="110.9">VBUS</text>
<text x="78.1" y="110.9">VBUS</text>
<text x="88.4" y="109.1">A4</text>
<text x="289" y="110.9">3</text>
<text x="293.5" y="108.8">RI</text>
<text x="293.5" y="112.3">GND</text>
<text x="336.9" y="112.3">NC</text>
<text x="336.9" y="108.8">NC</text>
<text x="344" y="110.9">19</text>
<text x="57.1" y="119.7">B12</text>
<text x="88.4" y="119.7">A1</text>
<text x="289" y="114.4">4</text>
<text x="289" y="118">5</text>
<text x="293.5" y="115.9">D+</text>
<text x="293.5" y="119.4">D-</text>
<text x="336.9" y="119.4">NC</text>
<text x="336.9" y="115.9">NC</text>
<text x="344" y="118">17</text>
<text x="344" y="114.4">18</text>
<text x="64.8" y="121.5">GND</text>
<text x="75.1" y="122.9" transform="rotate(-90 75.1 122.9)">SH</text>
<text x="78.7" y="122.9" transform="rotate(-90 78.7 122.9)">SH</text>
<text x="79.6" y="121.5">GND</text>
<text x="289" y="121.5">6</text>
<text x="289" y="125">7</text>
<text x="293.5" y="122.9">VDD</text>
<text x="336.9" y="122.9">NC</text>
<text x="344" y="125">15</text>
<text x="344" y="121.5">16</text>
<text x="73.7" y="127.4" transform="rotate(-90 73.7 127.4)">3</text>
<text x="77.3" y="127.4" transform="rotate(-90 77.3 127.4)">2</text>
<text x="293.5" y="126.4">REGIN</text>
<text x="336.9" y="126.4">NC</text>
<text x="306.6" y="143.3" transform="rotate(-90 306.6 143.3)">8</text>
<text x="308" y="138.8" transform="rotate(-90 308 138.8)">VBUS</text>
<text x="310.1" y="143.3" transform="rotate(-90 310.1 143.3)">9</text>
<text x="311.5" y="138.8" transform="rotate(-90 311.5 138.8)">RST#</text>
<text x="315" y="138.8" transform="rotate(-90 315 138.8)">NC</text>
<text x="318.6" y="138.8" transform="rotate(-90 318.6 138.8)">SUSPEND#</text>
<text x="322.1" y="138.8" transform="rotate(-90 322.1 138.8)">SUSPEND</text>
<text x="325.6" y="138.8" transform="rotate(-90 325.6 138.8)">NC</text>
<text x="329.1" y="138.8" transform="rotate(-90 329.1 138.8)">NC</text>
<text x="313.6" y="145.3" transform="rotate(-90 313.6 145.3)">10</text>
<text x="317.1" y="145.3" transform="rotate(-90 317.1 145.3)">11</text>
<text x="320.7" y="145.3" transform="rotate(-90 320.7 145.3)">12</text>
<text x="324.2" y="145.3" transform="rotate(-90 324.2 145.3)">13</text>
<text x="327.7" y="145.3" transform="rotate(-90 327.7 145.3)">14</text>
<text x="263.1" y="191.5">GPIO01</text>
<text x="296.1" y="191.9">USB_RX</text>
<text x="263" y="195.2">GPIO03</text>
<text x="296.1" y="195.5">USB_TX</text>
<text x="330" y="195.4">GPIO32</text>
<text x="498.8" y="193.8">1</text>
<text x="498.8" y="197.3">2</text>
<text x="502.2" y="195.6">1</text>
<text x="104.3" y="200.2">GPIO23</text>
<text x="104.3" y="203.7">GPIO22</text>
<text x="263" y="198.7">GPIO00</text>
<text x="296.5" y="199">BOOT</text>
<text x="395.3" y="202.5">GPIO21</text>
<text x="498.8" y="200.9">3</text>
<text x="502.2" y="199.1">2</text>
<text x="502.2" y="202.6">3</text>
<text x="37.2" y="204.2">GPIO36</text>
<text x="37.2" y="207.8">GPIO39</text>
<text x="104.2" y="207.1">GPIO01</text>
<text x="263" y="207.8">GPIO25</text>
<text x="395.3" y="206">GPIO22</text>
<text x="498.8" y="204.4">4</text>
<text x="498.8" y="207.9">5</text>
<text x="502.2" y="206.2">4</text>
<text x="502.2" y="209.7">5</text>
<text x="37.2" y="211.3">GPIO34</text>
<text x="37.2" y="214.8">GPIO35</text>
<text x="104.3" y="210.8">GPIO03</text>
<text x="104.3" y="214.3">GPIO21</text>
<text x="184.8" y="215">2</text>
<text x="229.5" y="215">37</text>
<text x="263" y="214.6">GPIO26</text>
<text x="263" y="211.1">GPIO27</text>
<text x="37.2" y="218.4">GPIO32</text>
<text x="37.2" y="221.9">GPIO33</text>
<text x="104.3" y="221.4">GPIO19</text>
<text x="184.8" y="218.5">3</text>
<text x="188.3" y="216.7">3V3</text>
<text x="188.3" y="220.3">EN</text>
<text x="220.1" y="220.3">IO22</text>
<text x="220.1" y="216.7">IO23</text>
<text x="229.5" y="218.5">36</text>
<text x="245.4" y="219.6">GPIO22</text>
<text x="245.4" y="216.1">GPIO23</text>
<text x="37.2" y="225.4">GPIO25</text>
<text x="104.3" y="224.9">GPIO18</text>
<text x="160.7" y="223.7">GPIO36</text>
<text x="160.7" y="227.2">GPIO39</text>
<text x="184.8" y="225.6">5</text>
<text x="188.3" y="227.3">SENSOR_VN</text>
<text x="219.2" y="227.3">RXD0</text>
<text x="219.4" y="223.8">TXD0</text>
<text x="229.5" y="225.6">34</text>
<text x="229.5" y="222">35</text>
<text x="245.3" y="223">GPIO01</text>
<text x="245.4" y="226.7">GPIO03</text>
<text x="160.7" y="230.7">GPIO34</text>
<text x="184.8" y="229.1">6</text>
<text x="184.8" y="232.6">7</text>
<text x="188.3" y="230.9">IO34</text>
<text x="220.1" y="230.9">IO21</text>
<text x="229.5" y="232.6">32</text>
<text x="229.5" y="229.1">33</text>
<text x="245.4" y="230.2">GPIO21</text>
<text x="37.2" y="236">GPIO26</text>
<text x="37.2" y="239.5">GPIO27</text>
<text x="104.3" y="235.5">GPIO05</text>
<text x="104.3" y="239">GPIO17</text>
<text x="160.7" y="237.8">GPIO32</text>
<text x="160.7" y="234.2">GPIO35</text>
<text x="184.8" y="236.1">8</text>
<text x="184.8" y="239.7">9</text>
<text x="188.3" y="234.4">IO35</text>
<text x="188.3" y="237.9">IO32</text>
<text x="220.1" y="237.9">IO19</text>
<text x="223.4" y="234.4">NC</text>
<text x="229.5" y="239.7">30</text>
<text x="229.5" y="236.1">31</text>
<text x="245.4" y="237.2">GPIO19</text>
<text x="37.2" y="243.1">GPIO14</text>
<text x="104.3" y="242.5">GPIO16</text>
<text x="160.7" y="244.8">GPIO25</text>
<text x="160.7" y="241.3">GPIO33</text>
<text x="182.8" y="243.2">10</text>
<text x="188.3" y="241.4">IO33</text>
<text x="188.3" y="245">IO25</text>
<text x="220.1" y="241.4">IO18</text>
<text x="222.2" y="245">IO5</text>
<text x="229.5" y="243.2">29</text>
<text x="245.4" y="244.3">GPIO05</text>
<text x="245.4" y="240.8">GPIO18</text>
<text x="37.2" y="246.6">GPIO12</text>
<text x="104.3" y="249.9">GPIO00</text>
<text x="104.3" y="246.1">GPIO04</text>
<text x="160.7" y="248.3">GPIO26</text>
<text x="160.7" y="251.9">GPIO27</text>
<text x="182.8" y="246.7">11</text>
<text x="182.8" y="250.3">12</text>
<text x="188.3" y="248.5">IO26</text>
<text x="220.1" y="248.5">IO17</text>
<text x="229.5" y="250.3">27</text>
<text x="229.5" y="246.7">28</text>
<text x="245.4" y="251.4">GPIO16</text>
<text x="245.4" y="247.8">GPIO17</text>
<text x="37.2" y="253.6">GPIO13</text>
<text x="37.2" y="257.2">GPIO09</text>
<text x="104.3" y="253.1">GPIO02</text>
<text x="104.3" y="256.6">GPIO15</text>
<text x="160.7" y="255.4">GPIO14</text>
<text x="182.8" y="253.8">13</text>
<text x="182.8" y="257.3">14</text>
<text x="188.3" y="252">IO27</text>
<text x="188.3" y="255.6">IO14</text>
<text x="220.1" y="252">IO16</text>
<text x="222.2" y="255.6">IO4</text>
<text x="229.5" y="257.3">25</text>
<text x="229.5" y="253.8">26</text>
<text x="245.4" y="254.9">GPIO04</text>
<text x="37.2" y="260.7">GPIO10</text>
<text x="104.3" y="260.2">GPIO08</text>
<text x="104.3" y="263.7">GPIO07</text>
<text x="160.7" y="258.9">GPIO12</text>
<text x="188.3" y="259.1">IO12</text>
<text x="222.2" y="262.6">IO2</text>
<text x="222.2" y="259.1">IO0</text>
<text x="229.5" y="260.8">24</text>
<text x="245.4" y="258.7">GPIO00</text>
<text x="245.4" y="261.9">GPIO02</text>
<text x="37.2" y="264.2">GPIO11</text>
<text x="104.3" y="267.2">GPIO06</text>
<text x="160.7" y="269.5">GPIO09</text>
<text x="160.7" y="266">GPIO13</text>
<text x="182.8" y="264.4">16</text>
<text x="182.8" y="267.9">17</text>
<text x="188.3" y="266.1">IO13</text>
<text x="188.3" y="269.7">SHD/SD2</text>
<text x="214" y="269.7">SDI/SD1</text>
<text x="220.1" y="266.1">IO15</text>
<text x="229.5" y="267.9">22</text>
<text x="229.5" y="264.4">23</text>
<text x="245.4" y="269">GPIO08</text>
<text x="245.4" y="265.5">GPIO15</text>
<text x="160.7" y="273">GPIO10</text>
<text x="182.8" y="271.4">18</text>
<text x="182.8" y="275">19</text>
<text x="188.3" y="273.2">SWP/SD3</text>
<text x="212.8" y="273.2">SDO/SD0</text>
<text x="229.5" y="275">20</text>
<text x="229.5" y="271.4">21</text>
<text x="245.4" y="272.5">GPIO07</text>
<text x="160.7" y="276.6">GPIO11</text>
<text x="188.3" y="276.7">SCS/CMD</text>
<text x="213.8" y="276.7">SCK/CLK</text>
<text x="245.4" y="276">GPIO06</text>
<text x="82.6" y="312">1</text>
<text x="91.7" y="312">2</text>
<text x="38.9" y="313.6">GPIO34</text>
<text x="82.6" y="352.6">1</text>
<text x="91.7" y="352.6">2</text>
<text x="38.9" y="354.2">GPIO35</text>
</g>
<g font-size="3.2">
<text x="181.3" y="109.1">1</text>
<text x="184.7" y="110.9">GND</text>
<text x="64.8" y="193.8">1</text>
<text x="64.8" y="197.3">2</text>
<text x="84.9" y="193.8">1</text>
<text x="84.9" y="197.3">2</text>
<text x="357" y="195.2">1</text>
<text x="422.9" y="194.9">1</text>
<text x="549.9" y="193.1">1</text>
<text x="549.9" y="197.3">2</text>
<text x="64.8" y="200.9">3</text>
<text x="84.9" y="200.9">3</text>
<text x="357" y="198.8">2</text>
<text x="422.9" y="199.1">2</text>
<text x="422.9" y="202.6">3</text>
<text x="549.9" y="200.9">3</text>
<text x="64.8" y="204.4">4</text>
<text x="64.8" y="207.9">5</text>
<text x="84.9" y="204.4">4</text>
<text x="84.9" y="207.9">5</text>
<text x="220.7" y="209.7">GND</text>
<text x="229.5" y="207.9">39</text>
<text x="422.9" y="206.2">4</text>
<text x="549.9" y="204.4">4</text>
<text x="64.8" y="211.5">6</text>
<text x="64.8" y="215">7</text>
<text x="84.9" y="211.5">6</text>
<text x="84.9" y="215">7</text>
<text x="184.8" y="211.5">1</text>
<text x="188.3" y="213.2">GND</text>
<text x="220.7" y="213.2">GND</text>
<text x="229.5" y="211.5">38</text>
<text x="64.8" y="218.5">8</text>
<text x="84.9" y="218.5">8</text>
<text x="64.8" y="222">9</text>
<text x="64.8" y="225.6">10</text>
<text x="82.9" y="225.6">10</text>
<text x="84.9" y="222">9</text>
<text x="64.8" y="236.1">1</text>
<text x="64.8" y="239.7">2</text>
<text x="84.9" y="236.1">1</text>
<text x="84.9" y="239.7">2</text>
<text x="64.8" y="243.2">3</text>
<text x="84.9" y="243.2">3</text>
<text x="64.8" y="246.7">4</text>
<text x="64.8" y="250.3">5</text>
<text x="84.9" y="246.7">4</text>
<text x="84.9" y="250.3">5</text>
<text x="64.8" y="253.8">6</text>
<text x="64.8" y="257.3">7</text>
<text x="84.9" y="253.8">6</text>
<text x="84.9" y="257.3">7</text>
<text x="64.8" y="260.8">8</text>
<text x="84.9" y="260.8">8</text>
<text x="182.8" y="260.8">15</text>
<text x="188.3" y="262.6">GND</text>
<text x="64.8" y="264.4">9</text>
<text x="64.8" y="267.9">10</text>
<text x="82.9" y="267.9">10</text>
<text x="84.9" y="264.4">9</text>
</g>
<g font-size="3.2" fill="#f00">
<text x="184.8" y="222">4</text>
<text x="188.3" y="223.8">SENSOR_VP</text>
</g>
<g font-size="2.5" fill="#000080">
<text x="67.5" y="41.6">C221</text>
<text x="89.4" y="41.6">C222</text>
<text x="67" y="47.8">100nF</text>
<text x="279.8" y="43.4">C220</text>
<text x="90" y="48.6">1uF</text>
<text x="107.6" y="48.6">RED</text>
<text x="276.9" y="49.5">100nF</text>
<text x="316.5" y="57.5">RED</text>
<text x="339.5" y="57.5">RED</text>
<text x="150.4" y="110.4">C2</text>
<text x="215.6" y="112.1">C3</text>
<text x="467.5" y="111.4">C1</text>
<text x="149.9" y="116.6">100nF</text>
<text x="169.3" y="117.4">10uF</text>
<text x="169.3" y="114.2">C20</text>
<text x="215.2" y="118.3">100nF</text>
<text x="234.6" y="119.2">10uF</text>
<text x="234.6" y="115.9">C4</text>
<text x="467.5" y="114.4">100nF</text>
<text x="82.8" y="304.4">100nF</text>
<text x="83" y="300.9">C6</text>
<text x="83" y="359.1">C7</text>
<text x="82.8" y="362.7">100nF</text>
</g>
</svg>
